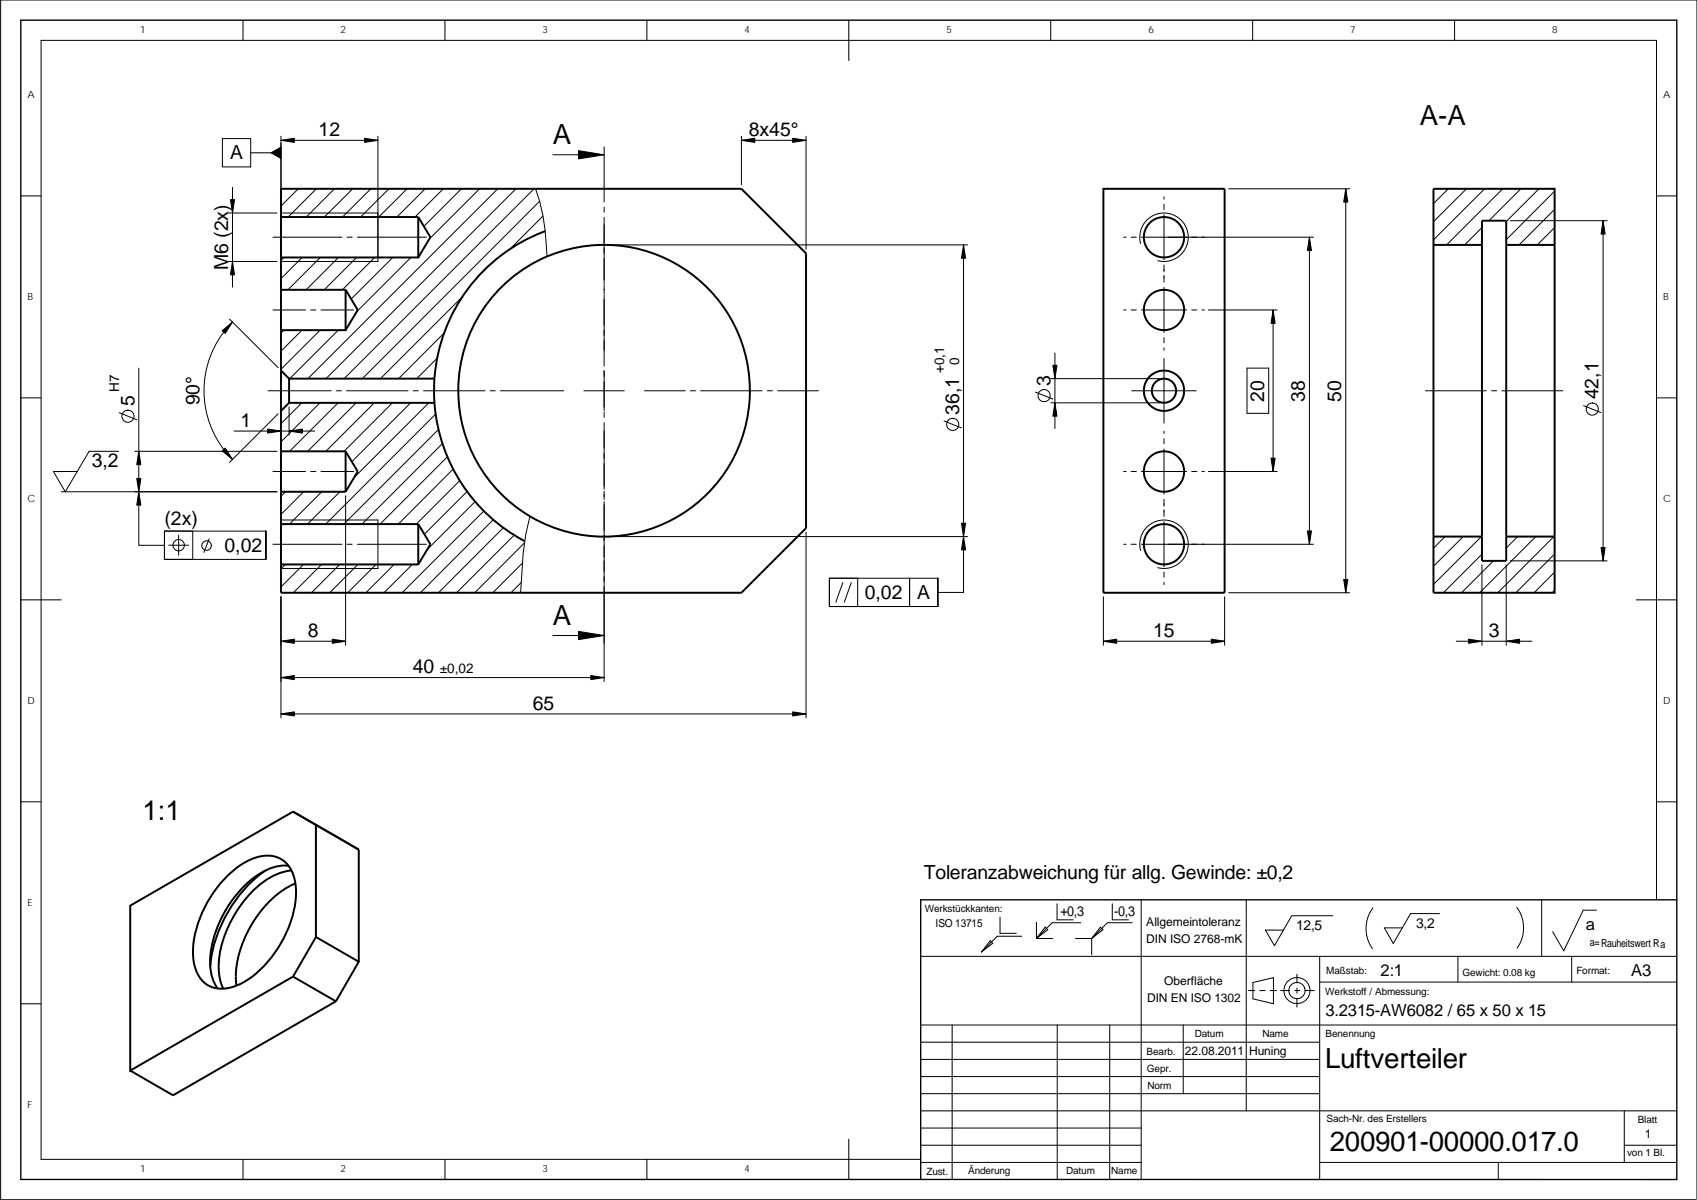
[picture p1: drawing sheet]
<svg xmlns="http://www.w3.org/2000/svg" width="420mm" height="297mm" viewBox="0 0 420 297" stroke-linecap="round" stroke-linejoin="round" font-family="sans-serif">
<g fill="none" stroke="#000" stroke-width=".25">
<path d="M60.2 5v5M110.2 5v5M160.2 5v5M210.2 5v10M260.1 5v5M310.1 5v5M360.1 5v5M55.1 34.3h7v7h-7zM62.1 37.8h7.5M69.6 33.7v30M69.6 34.7h24M93.6 33.7v31h-24"/>
<path d="M136.9 38.3h12.7M149.6 36.3v13.7M183.6 34.7h16M183.6 33.7v12M199.6 33.7v28M5.2 48.5h5M56.6 52.7h12M57.6 46.4v24.7M67.6 58.7h17.1M69.6 52.7h24M73.8 46.7l-4.2 4.3M78.3 46.7l-7 7"/>
<path d="M82.8 46.7l-7 7M85.9 58.7h1.3M87.3 46.7l-7 7M88.5 58.7h17.1M91.8 46.7l-7 7M96.3 46.7l-7 7M100.8 46.7l-7 7M105.3 46.7l-7 7M109.8 46.7l-7 7M114.2 46.7l-9.2 9.3M118.7 46.7l-12.4 12.5M123.2 46.7l-47 47"/>
<path d="M127.7 46.7l-47 47M132.2 46.7l-47 47M132.6 46.7a51.4 51.4 0 0 1 2.9 16.8M133.6 49.8l-43.9 43.9M134.4 53.5l-8.2 8.2M149.6 51.3v1.2M149.6 53.8v16.5M278.2 58.7h.6M280.1 58.7h1.2M288.2 48.7v.6M288.2 50.6v1.3M288.2 53.1v11.2"/>
<path d="M304.2 46.7h30M324.2 58.7v76M325.2 58.7h-42.6M333.2 46.7v100M358.6 46.7l-3.7 3.7M363.1 46.7l-8.2 8.2M366.9 56.3l-4.3 4.3M367.6 46.7l-12.7 12.7M372.1 46.7l-14 13.9M373.9 54.6h24M376.5 46.7l-7.9 7.9M381 46.7l-8.1 8.1"/>
<path d="M384.9 47.3l-12 12M384.9 56.3l-4.3 4.3M384.9 51.8l-8.8 8.8M396.9 54.6v84.2M410.1 48.5h5.1M56.6 64.7h12M56.8 79l12.1 12M57.6 79.7a24 24 0 0 0 0 34M67.6 76.7h8.1M70.3 63.7l-.7 .8M74.8 63.7l-5.2 5.3M76.9 76.7h1.3"/>
<path d="M79.3 63.7l-8 8M79.5 76.7h8.1M83.8 63.7l-8 8M88.3 63.7l-8 8M92.8 63.7l-8 8M97.2 63.7l-10.3 10.3M101.7 63.7l-13.4 13.5M114.5 73.4l-20.3 20.3M149.6 70.5v2.4M149.6 73.1v17.5M150.6 60.6h89M238.6 60.6v86h-6.4"/>
<path d="M278.2 76.7h.6M280.1 76.7h1.2M282.4 60.3a6 6 0 0 1 5.2-7.6 6 6 0 0 1 6.6 6.5 6 6 0 0 1-7.6 5.3M282.6 76.7h11.2M288.2 65.6v1.7M288.2 68.1v1.8M288.2 71.1v11.2M295.1 76.7h1.2M297.6 76.7h.6M299.2 76.7h17M315.2 76.7v40M5.2 98.5h5"/>
<path d="M34.4 91.1v43.9h6.3M66.3 96.7h15.7M70.3 81.7l-.7 .7M74.7 99.7l-5.1 5.2M74.8 81.7l-5.2 5.2M79.2 99.7l-9.6 9.7M79.3 81.7l-9.7 9.7M83.3 96.7h1.2M83.7 99.7l-12 12M83.7 81.7l-12 12M85.8 96.7h15.2M88.2 99.7l-12 12"/>
<path d="M92.7 99.7l-12 12M97.2 99.7l-12 12M101.7 99.7l-14.6 14.6M102.3 96.7h1.3M104.8 96.7h15.3M106.2 99.7l-18.5 18.5M108.3 88.6l-5.1 5.1M109.9 82.4l-11.2 11.3M121.4 96.7h1.2M123.9 96.7h15.7M144.6 96.7h10M149.6 91.7v10"/>
<path d="M159.6 96.7h10.1M170.9 96.7h1.3M173.5 96.7h15.2M190 96.7h1.3M192.5 96.7h10.1M256.4 97.1l4.3 1.7M260.2 93.7h27M260.2 99.7h27M261.2 87.4v18.7M280.2 96.7h16M288.2 83.6v1.3M288.2 86.1v.6"/>
<path d="M288.2 88.7v16M308.7 91.1h5.4v11.2h-5.4zM352.9 96.7h15.1M369.3 96.7h1.3M371.8 96.7h15.1M410.1 98.5h5.1M29.4 111.7h-7.3l-5.9 10-3-5h5.9M29.5 102.2l4.3 1.7M33.4 111.7h35.2M57.9 106.7h20M67.6 116.7h8.1M68.9 102.4l-12.1 12"/>
<path d="M71.6 100.7v7M76.9 116.7h1.3M79.5 116.7h8.1M107.9 102.5l-27.2 27.2M108.6 106.3l-23.5 23.4M109.5 109.8l-19.9 19.9M110.8 113.1l-16.7 16.6M112.2 116.1l-13.6 13.6M113.8 119l-10.7 10.7M149.6 102.1v1.2M149.6 104.6v16.5M233.7 104.2l4.3 1.7"/>
<path d="M278.2 116.7h.6M280.1 116.7h1.2M282.6 116.7h11.2M288.2 106.7v.6M288.2 108.6v1.3M288.2 111.1v11.2M295.1 116.7h1.2M297.6 116.7h.6M299.2 116.7h17M392.1 100.4l4.3 1.7M15.2 121.7h53.4M40.7 131.5h25.1v7h-25.1z"/>
<path d="M40.7 131.5v7h7v-7M41.8 135h4.9M44.2 132.5v4.9M51.8 133.4l-1.3 3.3M67.6 134.7h17.1M69.6 128.7h24v12h-24M70.6 139.7l-1 1.1M70.7 121.7l-1.1 1.2M75.1 139.7l-5.5 5.6M75.2 121.7l-5.6 5.6M79.6 139.7l-7 7M79.7 121.7l-8 8"/>
<path d="M84.1 139.7l-7 7M84.1 121.7l-8 8M85.6 122.7v37M85.9 134.7h1.3M88.5 134.7h17.1M88.6 139.7l-7 7M93.1 139.7l-7 7M97.6 139.7l-7 7M102.1 139.7l-7 7M115.6 121.7l-10.5 10.5M117.6 124.2l-11.8 11.8M119.8 126.5l-20.2 20.2"/>
<path d="M122.1 128.7l-18 18M124.6 130.6l-16 16.1M127.3 132.5l-14.3 14.2M129.3 139.4l-7.3 7.3M129.8 134.4l-12.3 12.3M131.2 127.8l-1 4.4-.7 4.8-.6 9.7M149.6 121.6v2.1M149.6 124.2v44.5M150.6 132.8h89M199.6 131.7v46M278.2 134.7h.6M280.1 134.7h1.2"/>
<path d="M282.4 136.3a6 6 0 0 1 5.3-7.6 6 6 0 0 1 6.5 6.5 6 6 0 0 1-7.6 5.3M288.2 123.6v1.7M288.2 126.1v1.7M288.2 129.1v11.2M325.2 134.7h-42.6M357.8 132.8l-2.9 2.9M362.3 132.8l-7.4 7.4M366.8 132.8l-11.9 11.9M366.9 139.8v19.9M366.9 137.2l-9.5 9.5M369.7 138.8l-7.8 7.9M372.9 139.8v19.9"/>
<path d="M373.9 138.8h24M375.8 132.8l-2.9 2.9M380.2 132.8l-13.9 13.9M384.7 132.8l-13.9 13.9M384.9 137.1l-9.6 9.6M5.2 148.5h10M69.6 147.7v30M69.6 158.7h16M129.1 144.1l-2.6 2.6M136.9 157.3h12.7M205.3 143.1h26.9v7h-26.9zM208.7 144.2l-1.8 4.9"/>
<path d="M210.8 144.2l-1.8 4.9M212.4 143.1v7M225.2 143.1v7M273.2 158.7h30M273.2 147.7v12M288.2 141.6v1.3M288.2 144.1v.6M303.2 147.7v12M304.2 146.7h30M360.6 158.7h18.7M384.9 146.1l-.6 .6M384.9 141.6l-5.1 5.1"/>
<path d="M405.1 148.5h10.1M69.6 176.7h130M69.6 167.7h80M5.2 198.5h5M410.1 198.5h5.1M228 236.7h187.2M245.2 232.8l.6 .7-2.8 2.1zM247.6 227v4h4M253 231.8h-6.1l-3.9 3.8M256.6 232.3h4M256.6 228.3v4M258.8 229.5l.6 .6-2.8 2.2z"/>
<path d="M261.7 223.7v4h4M266.3 232.3h4M267.6 228.4h-7.1l-3.9 3.9M270.3 232.3v4M272.4 229.5l.7 .6-2.8 2.2zM275.4 223.7v4h4M280.3 228.4h-6.1l-3.9 3.9M282.5 222.7v69.3M308.6 222.7v52.3M326.7 236.7v55.3M330 226.7h-10.2l-4.3 7.4-2.2-3.9h4.5M339.9 224.7a8.6 8.6 0 0 0-.1 10.1"/>
<path d="M356.4 226.1h-7.2l-4.2 7.5-2.3-3.9h4.5M361 236.7v6.4M375.5 224.6a8.6 8.6 0 0 1 .1 10.1M381.7 222.7v14M389.1 236.7v6.4M395.3 225.3h-3.3l-4.8 10.1-2.8-4.8M410.1 222.7v-212.7h-399.9v277h217.8M5.2 248.5h5M228 253.7h187.2M228 258h98.7M235.7 253.7v38.3M261.8 253.7v38.3"/>
<path d="M274.8 253.7v38.3M293 253.7v17M309.1 245.2h1.6M310.2 243.2l5.1-1.2v6.5l-5.1-1.3zM311.9 245.2h1.3M314.5 245.2h1.5M317 245.2h2.3M320.6 245.2h1.2M321.1 241.2v2.1M321.1 244.6v1.3M321.1 247.1v2.2M323.1 245.2h2.3"/>
<path d="M326.7 243.1h88.5M228 279.2h54.5M228 270.7h98.7M228 266.5h98.7M228 262.2h98.7M228 275h187.2M402.2 275v12.7M60.2 287v5M110.2 287v5M160.2 287v5M210.2 282v10M228 283.5h54.5"/>
<path d="M228 287.7h54.5M326.7 287.7h88.5M371 287.7v4.3M402.2 283.5h13M420.1 296.9v-296.9h-419.9v297h419.7"/>
<circle cx="258.5" cy="97.9" r="1.51"/>
<circle cx="31.7" cy="103" r="1.51"/>
<circle cx="235.9" cy="105.1" r="1.51"/>
<circle cx="394.2" cy="101.3" r="1.51"/>
<circle cx="44.2" cy="135" r="1.41"/>
<circle cx="51.1" cy="135" r="1.18"/>
<circle cx="321.1" cy="245.2" r="3.2"/>
<circle cx="321.1" cy="245.2" r="2.01"/>
</g>
<path d="M5.2 5h410v287h-410zM415.2 222.7h-187.2v69.3" fill="none" stroke="#000" stroke-width=".34"/>
<g fill="none" stroke="#000" stroke-width=".49">
<path d="M69.6 53.7v10M69.6 53.7v-7h114l16 16v68l-16 16h-114v-7M69.6 53.7h34M103.6 53.7v10h-34M103.6 53.7l3 5-3 5M135 57.2a42.1 42.1 0 0 0-27.4 36.5M273.2 46.7h30v100h-30zM69.6 71.7v10M69.6 71.7h16M69.6 63.7v8M85.6 71.7l3 5-3 5M85.6 71.7v10h-16"/>
<path d="M354.9 60.6v-13.9h30v13.9M354.9 60.6v72.2M354.9 60.6h12M366.9 60.6v72.2M366.9 60.6v-6h6v6M372.9 60.6v72.2M372.9 60.6h12M384.9 60.6v72.2M69.6 91.7l2 2M69.6 91.7v10M69.6 81.7v10M71.6 99.7l-2 2"/>
<path d="M71.6 93.7v6M71.6 93.7h36M71.6 99.7h36M107.6 99.7a42.1 42.1 0 0 0 22.3 34.2M107.6 93.7v6M69.6 111.7v10M69.6 111.7h16M69.6 101.7v10M85.6 111.7v10M85.6 111.7l3 5-3 5M69.6 129.7v10M69.6 139.7h34"/>
<path d="M69.6 129.7h34M69.6 121.7h16M69.6 121.7v8M103.6 129.7v10M103.6 129.7l3 5-3 5M131.2 127.8a36.1 36.1 0 0 1-.4-61.9 36.1 36.1 0 0 1 54.9 28.7 36.1 36.1 0 0 1-51.1 35l-3.4-1.8M354.9 132.8v13.9h30v-13.9M354.9 132.8h12M366.9 132.8v6h6v-6M372.9 132.8h12M56.3 216.8a15.6 15.6 0 0 1 10.2-5 6.7 6.7 0 0 1 6.4 5.7 22.4 22.4 0 0 1-3 15.3 24.3 24.3 0 0 1-11.7 11.3 7.1 7.1 0 0 1-8.7-2.1 14.9 14.9 0 0 1-.8-12.3 30.2 30.2 0 0 1 7.6-12.9zM65.8 215.4a33.5 33.5 0 0 0-13.7 23.8"/>
<path d="M71.4 214.3a12.7 12.7 0 0 0-9.2 3.5 28.3 28.3 0 0 0-10.2 21.3 10.5 10.5 0 0 0 1.9 5.6M72.2 215.5a16.2 16.2 0 0 0-10.2 5.7 28.5 28.5 0 0 0-7.9 18.1 12.3 12.3 0 0 0 1.2 5.4M72.5 200.9l-40.3 23.3v40.8l40.3-23.3M72.5 200.9l16.3 9.4M72.5 200.9l5.7 3.3M73.1 218.7a26.8 26.8 0 0 0-13.9 17.5 19.1 19.1 0 0 0-.7 7.8M78.2 204.2l10.6 6.1M78.2 204.2v27.7M88.8 210.3v27.8M78.2 231.9l-5.7 9.8M78.2 231.9l10.6 6.2-5.6 9.8M72.5 241.7l10.7 6.2"/>
<path d="M83.2 247.9l-40.3 23.2-10.7-6.1"/>
<circle cx="288.2" cy="58.7" r="5"/>
<circle cx="288.2" cy="76.7" r="5"/>
<circle cx="288.2" cy="96.7" r="3"/>
<circle cx="288.2" cy="96.7" r="5"/>
<circle cx="288.2" cy="116.7" r="5"/>
<circle cx="288.2" cy="134.7" r="5"/>
</g>
<g fill="#000" stroke="#000" stroke-width=".25">
<path d="M143.2 37.3l6.4 1-6.4 1zM143.2 156.3l6.4 1-6.4 1z"/>
<path d="M67.1 37.8l2.5-1.4v2.8z" fill-rule="evenodd"/>
<path d="M69.6 34.7l3.3-.5v1z" fill-rule="evenodd"/>
<path d="M90.3 34.2l3.3 .5-3.3 .5z" fill-rule="evenodd"/>
<path d="M183.6 34.7l3.3-.5v1z" fill-rule="evenodd"/>
<path d="M196.3 34.2l3.3 .5-3.3 .5z" fill-rule="evenodd"/>
<path d="M57.1 49.4h1l-.5 3.3z" fill-rule="evenodd"/>
<path d="M324.2 58.7l.5 3.3h-1z" fill-rule="evenodd"/>
<path d="M333.2 46.7l.5 3.3h-1z" fill-rule="evenodd"/>
<path d="M396.9 54.6l.5 3.3h-1z" fill-rule="evenodd"/>
<path d="M55 81.9l2.6-2.2-1.8 2.8z" fill-rule="evenodd"/>
<path d="M57.6 64.7l.5 3.3h-1z" fill-rule="evenodd"/>
<path d="M238.6 60.6l.5 3.3h-1z" fill-rule="evenodd"/>
<path d="M315.2 76.7l.5 3.3h-1z" fill-rule="evenodd"/>
<path d="M260.7 90.4h1l-.5 3.3z" fill-rule="evenodd"/>
<path d="M261.2 99.7l.5 3.3h-1z" fill-rule="evenodd"/>
<path d="M34.4 111.7l.5 3.3h-1z" fill-rule="evenodd"/>
<path d="M55 111.6l.8-.7 1.8 2.8z" fill-rule="evenodd"/>
<path d="M66.3 106.2l3.3 .5-3.3 .5z" fill-rule="evenodd"/>
<path d="M71.6 106.7l3.3-.5v1z" fill-rule="evenodd"/>
<path d="M314.7 113.4h1l-.5 3.3z" fill-rule="evenodd"/>
<path d="M33.9 118.4h1l-.5 3.3z" fill-rule="evenodd"/>
<path d="M34.4 121.7l.5 3.3h-1z" fill-rule="evenodd"/>
<path d="M238.1 129.5h1l-.5 3.3z" fill-rule="evenodd"/>
<path d="M238.6 132.8l.5 3.3h-1z" fill-rule="evenodd"/>
<path d="M323.7 131.4h1l-.5 3.3z" fill-rule="evenodd"/>
<path d="M396.4 135.5h1l-.5 3.3z" fill-rule="evenodd"/>
<path d="M69.6 158.7l3.3-.5v1z" fill-rule="evenodd"/>
<path d="M82.3 158.2l3.3 .5-3.3 .5z" fill-rule="evenodd"/>
<path d="M273.2 158.7l3.3-.5v1z" fill-rule="evenodd"/>
<path d="M299.9 158.2l3.3 .5-3.3 .5z" fill-rule="evenodd"/>
<path d="M332.7 143.4h1l-.5 3.3z" fill-rule="evenodd"/>
<path d="M363.6 158.2l3.3 .5-3.3 .5z" fill-rule="evenodd"/>
<path d="M372.9 158.7l3.3-.5v1z" fill-rule="evenodd"/>
<path d="M69.6 167.7l3.3-.5v1z" fill-rule="evenodd"/>
<path d="M69.6 176.7l3.3-.5v1z" fill-rule="evenodd"/>
<path d="M146.3 167.2l3.3 .5-3.3 .5z" fill-rule="evenodd"/>
<path d="M196.3 176.2l3.3 .5-3.3 .5z" fill-rule="evenodd"/>
</g>
<g font-size="6.9">
<text x="136.9" y="35.6">A</text>
<text x="351.5" y="31.1">A-A</text>
<text x="136.9" y="154.6">A</text>
<text x="35.3" y="203">1:1</text>
<text x="328.1" y="264.3">Luftverteiler</text>
<text x="329.2" y="285">200901-00000.017.0</text>
</g>
<g font-size="4.8">
<text x="78.9" y="33.7">12</text>
<text x="185.4" y="33.7">8x45°</text>
<text x="57" y="39.5">A</text>
<text x="56.5" y="66.9" transform="rotate(-90 56.5 66.9)">M6 (2x)</text>
<text x="260.1" y="95.5" transform="rotate(-90 260.1 95.5)">3</text>
<text x="33.3" y="100.6" transform="rotate(-90 33.3 100.6)">5</text>
<text x="49.4" y="100.4" transform="rotate(-90 49.4 100.4)">90°</text>
<text x="313" y="99.4" transform="rotate(-90 313 99.4)">20</text>
<text x="323.1" y="99.4" transform="rotate(-90 323.1 99.4)">38</text>
<text x="332.1" y="99.4" transform="rotate(-90 332.1 99.4)">50</text>
<text x="395.8" y="98.8" transform="rotate(-90 395.8 98.8)">42,1</text>
<text x="59.5" y="105.7">1</text>
<text x="237.5" y="102.6" transform="rotate(-90 237.5 102.6)">36,1</text>
<text x="22.7" y="115.7">3,2</text>
<text x="40.7" y="130">(2x)</text>
<text x="55.6" y="136.6">0,02</text>
<text x="214.1" y="148.3">0,02</text>
<text x="227.1" y="148.3">A</text>
<text x="76.2" y="157.7">8</text>
<text x="285.5" y="157.7">15</text>
<text x="368.6" y="157.7">3</text>
<text x="102.2" y="166.7">40</text>
<text x="131.9" y="175.7">65</text>
<text x="228.7" y="217.5">Toleranzabweichung für allg. Gewinde: ±0,2</text>
</g>
<g font-size="4.1">
<text x="392.6" y="230.1">a</text>
<text x="341.8" y="241.7">2:1</text>
<text x="403.8" y="241.7">A3</text>
<text x="328.2" y="251.6">3.2315-AW6082 / 65 x 50 x 15</text>
</g>
<g font-size="3.4">
<text x="262.5" y="226.7">+0,3</text>
<text x="275.9" y="226.7">-0,3</text>
<text x="320.9" y="230.3">12,5</text>
<text x="350.6" y="229.7">3,2</text>
</g>
<g font-size="3.3">
<text x="233.7" y="92.4" transform="rotate(-90 233.7 92.4)">+0,1</text>
<text x="237.5" y="90.4" transform="rotate(-90 237.5 90.4)">0</text>
<text x="29.5" y="97" transform="rotate(-90 29.5 97)">H7</text>
<text x="108.9" y="166.7">±0,02</text>
</g>
<g font-size="3">
<text x="283.8" y="233.3">DIN ISO 2768-mK</text>
<text x="283.8" y="229.1">Allgemeintoleranz</text>
<text x="288.3" y="243.8">Oberfläche</text>
<text x="284" y="248">DIN EN ISO 1302</text>
<text x="293.4" y="261.1">22.08.2011</text>
<text x="309.3" y="261.1">Huning</text>
<text x="407.2" y="281.8">1</text>
</g>
<g font-size="2.7">
<text x="231.6" y="229.5">ISO 13715</text>
<text x="393.6" y="234.3">a=Rauheitswert Ra</text>
</g>
<g font-size="2.5">
<text x="34.7" y="8.2">1</text>
<text x="84.3" y="8.2">2</text>
<text x="134.3" y="8.2">3</text>
<text x="184.3" y="8.2">4</text>
<text x="234.3" y="8.2">5</text>
<text x="284.3" y="8.2">6</text>
<text x="334.3" y="8.2">7</text>
<text x="384.3" y="8.2">8</text>
<text x="6.8" y="24.2">A</text>
<text x="411.8" y="24.2">A</text>
<text x="6.8" y="74.2">B</text>
<text x="411.8" y="74.2">B</text>
<text x="6.8" y="124.2">C</text>
<text x="411.8" y="124.2">C</text>
<text x="6.8" y="174.2">D</text>
<text x="411.8" y="174.2">D</text>
<text x="6.8" y="224.2">E</text>
<text x="228.9" y="225.7">Werkstückkanten:</text>
<text x="328.4" y="241.1">Maßstab:</text>
<text x="362.1" y="241.5">Gewicht: 0.08 kg</text>
<text x="390.3" y="241.1">Format:</text>
<text x="328.1" y="246.4">Werkstoff / Abmessung:</text>
<text x="295.8" y="256.8">Datum</text>
<text x="312.6" y="256.7">Name</text>
<text x="328.2" y="256.8">Benennung</text>
<text x="283.9" y="261.1">Bearb.</text>
<text x="284" y="265.2">Gepr.</text>
<text x="284.1" y="269.5">Norm</text>
<text x="6.8" y="274.2">F</text>
<text x="328.4" y="277.8">Sach-Nr. des Erstellers</text>
<text x="405.5" y="278">Blatt</text>
<text x="402.8" y="286.2">von 1 Bl.</text>
<text x="34.7" y="290.2">1</text>
<text x="84.3" y="290.2">2</text>
<text x="134.3" y="290.2">3</text>
<text x="184.3" y="290.2">4</text>
<text x="229.4" y="290.8">Zust.</text>
<text x="239.7" y="290.6">Änderung</text>
<text x="264" y="290.6">Datum</text>
<text x="275.1" y="290.7">Name</text>
</g>
</svg>
